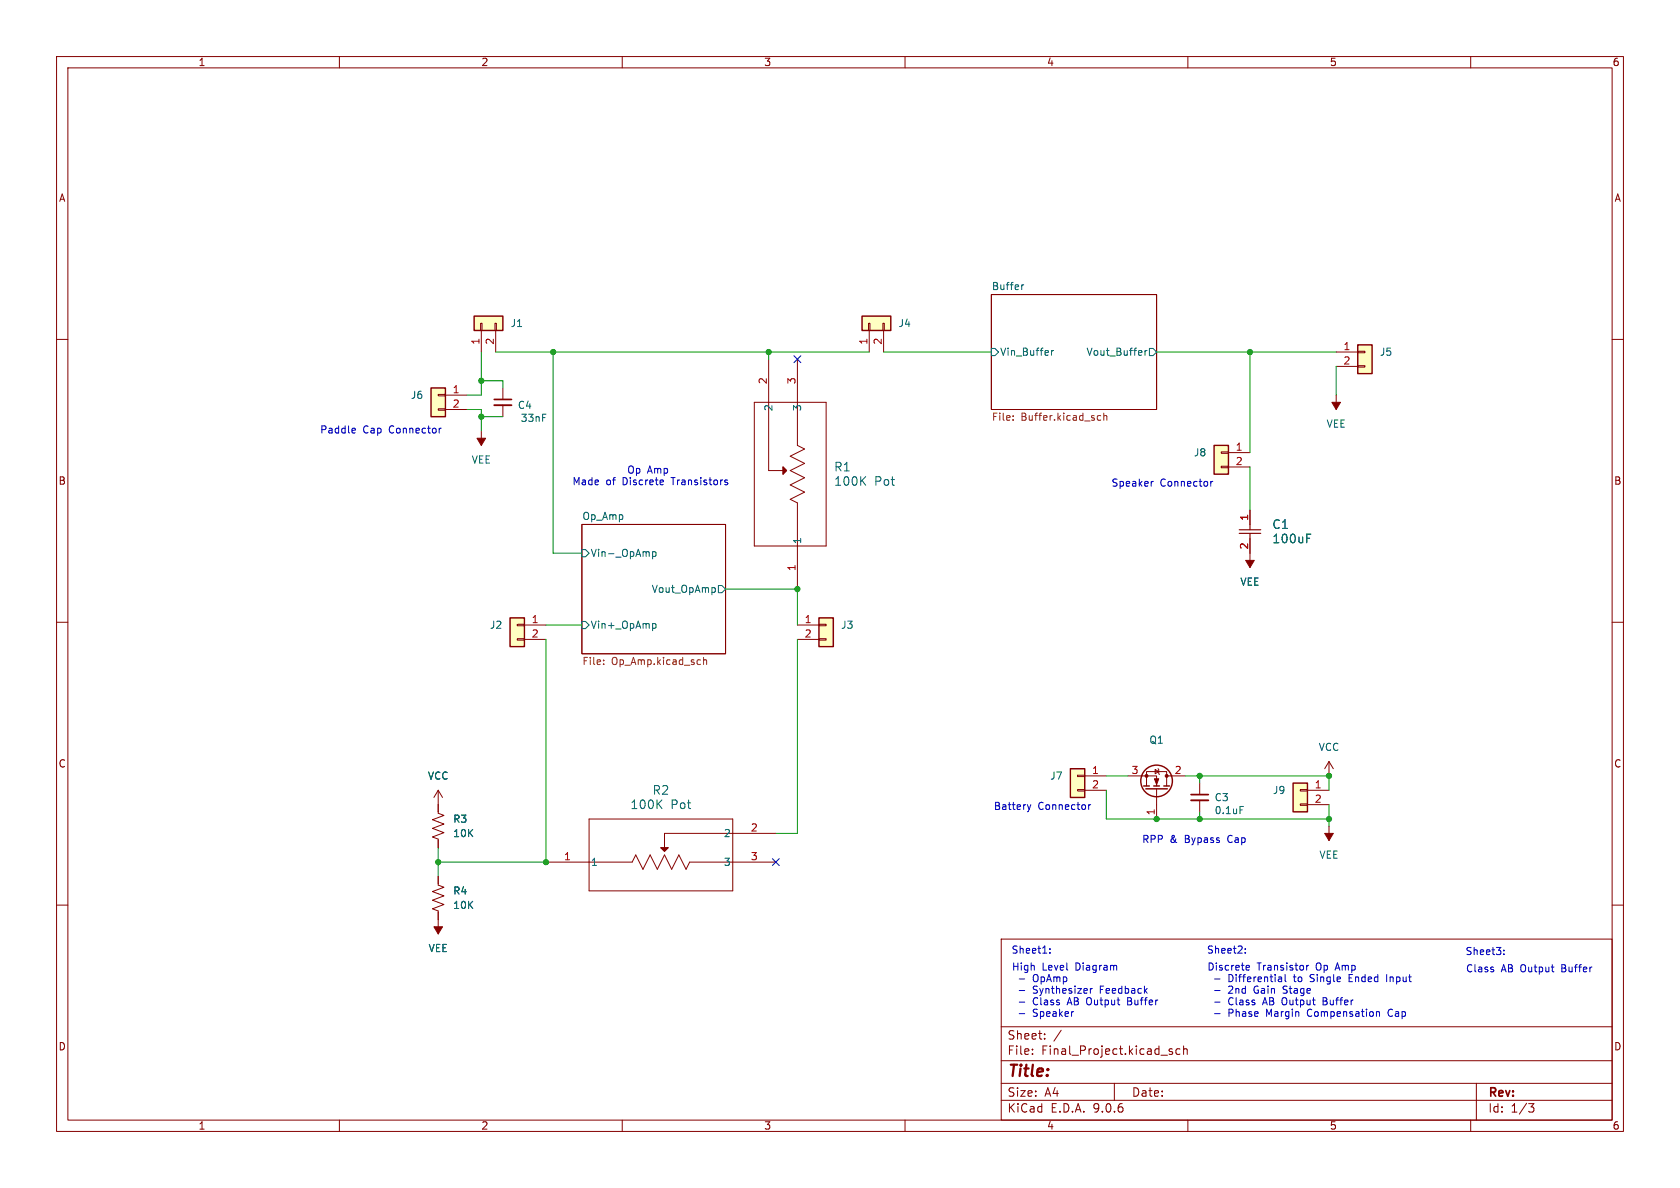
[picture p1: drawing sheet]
<svg xmlns="http://www.w3.org/2000/svg" width="297mm" height="210mm" viewBox="0 0 297 210" stroke-linecap="round" stroke-linejoin="round" font-family="sans-serif">
<g fill="none" stroke="#840000" stroke-width=".18">
<path d="M10 10h277v190h-277zM12 12h273v186h-273zM60 10v2M110 10v2M160 10v2M210 10v2M260 10v2M175.3 52.1h29.2v20.3h-29.2zM10 60h2M285 60h2M102.9 92.7h25.4v22.9h-25.4zM10 110h2"/>
<path d="M285 110h2M10 160h2M177 166h108v32h-108zM285 160h2M60 198v2M110 198v2M160 198v2M177 194.5h108M177 191.5h108M177 187.5h108M177 181.5h108M182.5 186.3v.1"/>
<path d="M182.5 185.5v.1M184.7 183.6v.1M184.7 182.8v.1M187.6 182.1l-1.3 2M197 191.5v3M206.7 185.7l.6 .4-.2 .3-.4-.1M207.2 185.5l-.3-.1-.2 .2M208.6 185.5l-.4-.1-.3 .3v.4l.1 .2h.6M209.2 185.5l.3-.1 .3 .1 .1 .9M209.2 184.9v1.5M210 198v2M260 198v2"/>
<path d="M261 191.5v6.5M270.2 195.1h1l-.5 .6 .4 .1 .1 .5-.3 .3h-.4"/>
</g>
<g fill="none" stroke="#006464" stroke-width=".18">
<path d="M180.6 50.3v.9M181 50.3l-.4 .3M175.3 61.6h.6l.6 .6-.6 .7h-.6zM185.9 62v.8M186.3 62l-.4 .2M202.4 62v.8M202.8 62l-.4 .2M203.2 61.6h.6l.7 .6-.7 .7h-.6zM102.9 97.2h.6l.6 .6-.6 .6h-.6zM115.4 97.5v1.3M115.4 97.6l.3-.1 .3 .3-.1 .5h-.5M102.9 109.9h.6l.6 .6-.6 .6h-.6z"/>
<path d="M115.4 110.3l.3-.1 .3 .3-.1 .5h-.5M126.2 103.9l.3 .2v.4l-.3 .2M127 103.5h.6l.7 .6-.7 .7h-.6z"/>
</g>
<path d="M179.1 74.2v.1M179.1 73.5v.1M194 74.2l.2 .1 .4-.1M194.6 73.5h-.4l-.2 .1M195.1 73.6l.2-.1h.3l.1 .8M195.1 73v1.3M106.7 117.4v.1M106.7 116.7v.1M124.4 116.2v1.3M124.4 116.8l.2-.2 .3 .1v.8" fill="none" stroke="#725600" stroke-width=".18"/>
<path d="M152.4 55.9h5.1v2.5h-5.1z" fill="#ffffc2"/>
<path d="M152.4 55.9h5.1v2.5h-5.1z" fill="none" stroke="#840000" stroke-width=".25"/>
<path d="M153.5 57.2h.3v1.2h-.3zM153.7 58.4v3.8M156.1 57.2h.2v1.2h-.2zM156.2 58.4v3.8" fill="none" stroke="#840000" stroke-width=".18"/>
<path d="M240 61h2.6v5h-2.6z" fill="#ffffc2"/>
<g fill="none" stroke="#840000" stroke-width=".25">
<path d="M240 61h2.6v5h-2.6zM202.2 138.9h1M202.6 139.4h3.8M204 138.9h1M205.7 138.9h1.1"/>
<circle cx="204.5" cy="138" r="2.79"/>
</g>
<g fill="none" stroke="#840000" stroke-width=".18">
<path d="M133.3 71.1h12.7v25.4h-12.7zM135.9 63.5v19.7h2.5M141 63.5v15.2l1.2 .7-2.5 1.2 2.5 1.3-2.5 1.3 2.5 1.3-2.5 1.2 2.5 1.3-2.5 1.3 1.3 .6v15.2M236.2 62.2h3.8M236.2 64.8h3.8M236.2 69.9v2.5M240 62.1h1.3v.3h-1.3zM240 64.6h1.3v.3h-1.3zM138.4 82.6l.7 .6-.7 .6zM221 90.2v2.5M221 95.3v5M199.4 137.2h5.1v1.7"/>
<path d="M202.7 138.9v-2.5h3.5v2.5M204.2 136l.7 .4-.7 .4zM204.5 139.4v5.4M204.7 135.9l.2 .1v.8l.1 .1M206.2 137.2h3.3M212.1 138.4v2.1M212.1 141.5v2M234.9 146.1v2.5"/>
</g>
<path d="M219.1 93.6h3.8M219.1 94.3h3.8M221 92.7v.9M221 94.3v1" fill="none" stroke="#840000" stroke-width=".2"/>
<path d="M231 94.4h.7M219.2 142.6h.6" fill="none" stroke="#006464" stroke-width=".18"/>
<g fill="#840000" stroke="#840000" stroke-width=".18">
<path d="M220.2 99.1h1.5l-.7 1.2z"/>
<path d="M235.5 71.1h1.5l-.8 1.3z"/>
<path d="M234.2 147.3h1.5l-.8 1.3z"/>
<path d="M138.4 82.6l.7 .6-.7 .6z"/>
<path d="M204.1 137.7h.8l-.4 1z"/>
<circle cx="206.2" cy="137.2" r=".25"/>
<circle cx="202.7" cy="137.2" r=".25"/>
</g>
<path d="M210.6 140.5h3" fill="none" stroke="#840000" stroke-width=".3"/>
<path d="M210.6 141.5h3" fill="none" stroke="#840000" stroke-width=".33"/>
<path d="M214.6 78.7h2.6v5.1h-2.6z" fill="#ffffc2"/>
<path d="M214.6 78.7h2.6v5.1h-2.6z" fill="none" stroke="#840000" stroke-width=".25"/>
<path d="M215.9 79.9h1.3v.2h-1.3zM215.9 82.4h1.3v.3h-1.3zM217.2 80h3.8M217.2 82.6h3.8" fill="none" stroke="#840000" stroke-width=".18"/>
<path d="M228.6 138.4h2.5v5.1h-2.5z" fill="#ffffc2"/>
<path d="M228.6 138.4h2.5v5.1h-2.5z" fill="none" stroke="#840000" stroke-width=".25"/>
<path d="M229.9 139.6h1.2v.2h-1.2zM231.1 139.7h3.8M234.9 134.6l-.7 1.3M234.9 134.6l.8 1.3M234.9 134.6v2.6M229.9 142.1h1.2v.3h-1.2zM231.1 142.2h3.8" fill="none" stroke="#840000" stroke-width=".18"/>
<path d="M76.2 68.6h2.5v5.1h-2.5z" fill="#ffffc2"/>
<path d="M76.2 68.6h2.5v5.1h-2.5z" fill="none" stroke="#840000" stroke-width=".25"/>
<path d="M77.5 69.7h1.2v.3h-1.2zM77.5 72.3h1.2v.2h-1.2zM78.7 69.9h3.8M78.7 72.4h3.8M88.9 68.6v2M88.9 71.6v2.1" fill="none" stroke="#840000" stroke-width=".18"/>
<path d="M87.4 70.6h3" fill="none" stroke="#840000" stroke-width=".3"/>
<path d="M87.4 71.6h3" fill="none" stroke="#840000" stroke-width=".33"/>
<path d="M83.8 55.9h5.1v2.5h-5.1z" fill="#ffffc2"/>
<path d="M83.8 55.9h5.1v2.5h-5.1z" fill="none" stroke="#840000" stroke-width=".25"/>
<path d="M85 57.2h.2v1.2h-.2zM85.1 58.4v3.8M87.5 57.2h.3v1.2h-.3zM87.6 58.4v3.8M77.5 162.6v2.5" fill="none" stroke="#840000" stroke-width=".18"/>
<path d="M76.7 163.8h1.5l-.7 1.3z" fill="#840000" stroke="#840000" stroke-width=".18"/>
<path d="M90.2 109.2h2.5v5.1h-2.5z" fill="#ffffc2"/>
<path d="M90.2 109.2h2.5v5.1h-2.5z" fill="none" stroke="#840000" stroke-width=".25"/>
<path d="M91.4 110.4h1.3v.2h-1.3zM91.4 112.9h1.3v.3h-1.3zM92.7 110.5h3.8M92.7 113h3.8" fill="none" stroke="#840000" stroke-width=".18"/>
<path d="M189.2 135.9h2.6v5.1h-2.6z" fill="#ffffc2"/>
<path d="M189.2 135.9h2.6v5.1h-2.6z" fill="none" stroke="#840000" stroke-width=".25"/>
<path d="M85.1 76.2v2.5M190.5 137h1.3v.3h-1.3zM190.5 139.6h1.3v.2h-1.3zM191.8 137.2h3.8M191.8 139.7h3.8" fill="none" stroke="#840000" stroke-width=".18"/>
<path d="M84.3 77.5h1.6l-.8 1.2z" fill="#840000" stroke="#840000" stroke-width=".18"/>
<path d="M144.8 109.2h2.5v5.1h-2.5z" fill="#ffffc2"/>
<path d="M144.8 109.2h2.5v5.1h-2.5z" fill="none" stroke="#840000" stroke-width=".25"/>
<g fill="none" stroke="#840000" stroke-width=".18">
<path d="M221 90.2v2.5M221 95.3v2.5M141 110.5h3.8M141 113h3.8M144.8 110.4h1.2v.2h-1.2zM144.8 112.9h1.2v.3h-1.2zM77.5 139.7v4.1l1 .3-2 .8 2 .8-2 .7 2 .8-2 .8 1 .3v1.6M77.5 139.7l-.8 1.3M77.5 139.7l.7 1.3M77.5 154.9v1.6l1 .3-2 .8 2 .8-2 .7 2 .8-2 .8 1 .3v1.6M96.5 152.4h15.3l.6-1.3 1.3 2.6 1.2-2.6 1.3 2.6 1.3-2.6 1.2 2.6 1.3-2.6 1.3 2.6 .6-1.3h15.3M104.1 144.8h25.4v12.7h-25.4z"/>
<path d="M116.8 149.9h1.3l-.6 .6zM137.2 147.3h-19.7v2.6"/>
</g>
<path d="M116.8 149.9h1.3l-.6 .6z" fill="#840000" stroke="#840000" stroke-width=".18"/>
<g fill="none" stroke="#009600" stroke-width=".18">
<path d="M82.5 72.4h2.6v3.8M85.1 62.2v7.7h-2.6M85.1 73.7h3.8M85.1 67.3h3.8v1.3M87.6 62.2h66.1M97.8 62.2v35.6h5.1M135.9 62.2v1.3M156.2 62.2h19.1M204.5 62.2h31.7M221 62.2v17.8M236.2 64.8v5.1M221 82.6v7.6"/>
<path d="M96.5 110.5h6.4M96.5 113v39.4h-19M128.3 104.1h12.7v6.4M141 113v34.3h-3.8M195.6 137.2h3.8M195.6 139.7v5.1h39.3M209.5 137.2h25.4v2.5M212.1 137.2v1.2M77.5 149.9v5M212.1 143.5v1.3M234.9 142.2v3.9"/>
</g>
<path d="M140.4 62.9l1.2 1.2M141.6 62.9l-1.2 1.2M136.6 151.8l1.2 1.2M137.8 151.8l-1.2 1.2" fill="none" stroke="#000084" stroke-width=".18"/>
<g fill="none" stroke="#0000c2" stroke-width=".18">
<path d="M62.4 75.7l.4 .1v.2l-.6 .1M62.8 76.5h-.4M78 75.7l-.4 .2M117.1 84.8l.2 .3-.6 .2M117.2 85.6l-.1 .1M128.3 85.3h.3l.1 .2-.2 .2h-.3M128.3 84.8l.3 .1M203.9 85.1l-.3 .1M214 85.1v.8M214.4 85.1l-.4 .2M181.6 142.2l.3 .9M181.9 143.1l-.1 .4"/>
<path d="M182.2 142.2l-.3 .9M192.5 142.2v.9M192.8 142.2l-.3 .3M180.2 173.1h1M180.2 175.1h1M180.2 177.1h1M180.2 179.2h1M185.6 168.4v.1M185.6 167.7v.1M192.8 174.7v.9M193.1 174.7l-.3 .3M197.4 170.7v.8"/>
<path d="M199.4 176.4v1.2h.4M199.4 177h.4M214.7 173.1h1M214.7 175.1h1M214.7 177.1h1M214.7 179.2h1M220.2 168.4v.1M220.2 167.7v.1M220.4 171.4h.4M220.4 170.7l.3-.1 .2 .3-.6 .2M226.2 172.7h.2l.2 .2v.6M226.6 173l-.4 .1"/>
<path d="M226.6 173.5h-.4M227.2 172.3v1.1l.2 .1M231 170.6v.9M231.4 170.6l-.4 .3M233.9 177h.4M234.3 176.4h-.4v1.2h.5M238.5 172.3v1.2h.6M238.5 172.9h.4M243.4 178.9h.4l.1 .8M245.1 172.3v1.2M245.6 178.5l-.2 .4 .2 .7M264 171.4v.3"/>
<path d="M265.9 168.6v.2M265.9 168v.1"/>
</g>
<path d="M231 94.4h.7" fill="none" stroke="#006464" stroke-width=".18"/>
<g fill="#009600" stroke="#009600" stroke-width=".18">
<circle cx="234.9" cy="137.2" r=".46"/>
<circle cx="212.1" cy="137.2" r=".46"/>
<circle cx="212.1" cy="144.8" r=".46"/>
<circle cx="234.9" cy="144.8" r=".46"/>
<circle cx="204.5" cy="144.8" r=".46"/>
<circle cx="221" cy="62.2" r=".46"/>
<circle cx="135.9" cy="62.2" r=".46"/>
<circle cx="97.8" cy="62.2" r=".46"/>
<circle cx="85.1" cy="73.7" r=".46"/>
<circle cx="85.1" cy="67.3" r=".46"/>
<circle cx="141" cy="104.1" r=".46"/>
<circle cx="96.5" cy="152.4" r=".46"/>
<circle cx="77.5" cy="152.4" r=".46"/>
</g>
<text font-size="2.8" fill="#840000" x="178" y="190.9">Title:</text>
<g font-size="2.1" fill="#006464">
<text x="147.4" y="83.5">R1</text>
<text x="147.4" y="86.1">100K</text>
<text x="154.6" y="86.1">Pot</text>
<text x="224.8" y="93.7">C1</text>
<text x="224.8" y="96.2">100uF</text>
<text x="111.4" y="143.2">100K</text>
<text x="115.3" y="140.7">R2</text>
<text x="118.5" y="143.2">Pot</text>
</g>
<g font-size="2.1" fill="#840000">
<text x="178" y="184">Sheet:</text>
<text x="178" y="186.7">File:</text>
<text x="184.1" y="186.7">Final_Project.kicad_sch</text>
<text x="178" y="196.9">KiCad</text>
<text x="178" y="194.1">Size:</text>
<text x="184.7" y="194.1">A4</text>
<text x="185.7" y="196.9">E.D.A.</text>
<text x="193.3" y="196.9">9.0.6</text>
<text x="200" y="194.1">Date:</text>
<text x="263" y="194.3">Rev:</text>
<text x="263" y="196.9">Id:</text>
<text x="267.1" y="196.9">1/3</text>
</g>
<g font-size="1.8" fill="#840000">
<text x="35" y="11.9">1</text>
<text x="85" y="11.9">2</text>
<text x="135" y="11.9">3</text>
<text x="185" y="11.9">4</text>
<text x="235" y="11.9">5</text>
<text x="285" y="11.9">6</text>
<text x="10.3" y="35.9">A</text>
<text x="285.3" y="35.9">A</text>
<text x="10.3" y="85.9">B</text>
<text x="285.3" y="85.9">B</text>
<text x="10.3" y="135.9">C</text>
<text x="285.3" y="135.9">C</text>
<text x="10.3" y="185.9">D</text>
<text x="285.3" y="185.9">D</text>
<text x="35" y="199.9">1</text>
<text x="85" y="199.9">2</text>
<text x="135" y="199.9">3</text>
<text x="185" y="199.9">4</text>
<text x="235" y="199.9">5</text>
<text x="285" y="199.9">6</text>
</g>
<g font-size="1.8" fill="#006464">
<text x="175.3" y="51.4">Buffer</text>
<text x="90.2" y="58">J1</text>
<text x="158.8" y="58">J4</text>
<text x="176.7" y="63.1">Vin_Buffer</text>
<text x="192" y="63.1">Vout_Buffer</text>
<text x="243.8" y="63.1">J5</text>
<text x="72.5" y="70.7">J6</text>
<text x="91.4" y="72.5">C4</text>
<text x="92" y="74.8">33nF</text>
<text x="136.8" y="72.8" transform="rotate(-90 136.8 72.8)">2</text>
<text x="141.8" y="72.8" transform="rotate(-90 141.8 72.8)">3</text>
<text x="234.4" y="75.8">VEE</text>
<text x="83.3" y="82.1">VEE</text>
<text x="211" y="80.9">J8</text>
<text x="102.9" y="92">Op_Amp</text>
<text x="104.3" y="98.7">Vin-_OpAmp</text>
<text x="141.8" y="96.3" transform="rotate(-90 141.8 96.3)">1</text>
<text x="115.1" y="105">Vout_OpAmp</text>
<text x="219.2" y="103.7">VEE</text>
<text x="86.5" y="111.4">J2</text>
<text x="104.3" y="111.4">Vin+_OpAmp</text>
<text x="148.6" y="111.4">J3</text>
<text x="203.1" y="131.7">Q1</text>
<text x="233" y="132.9">VCC</text>
<text x="75.6" y="138">VCC</text>
<text x="185.6" y="138">J7</text>
<text x="214.6" y="141.8">C3</text>
<text x="224.9" y="140.6">J9</text>
<text x="80" y="145.6">R3</text>
<text x="80" y="148.2">10K</text>
<text x="127.9" y="148.2">2</text>
<text x="214.6" y="144.1">0.1uF</text>
<text x="104.4" y="153.3">1</text>
<text x="127.9" y="153.3">3</text>
<text x="233.2" y="152">VEE</text>
<text x="80" y="158.3">R4</text>
<text x="80" y="160.9">10K</text>
<text x="75.7" y="168.5">VEE</text>
</g>
<g font-size="1.8" fill="#a90000">
<text x="84.8" y="61" transform="rotate(-90 84.8 61)">1</text>
<text x="87.4" y="61" transform="rotate(-90 87.4 61)">2</text>
<text x="153.4" y="61" transform="rotate(-90 153.4 61)">1</text>
<text x="156" y="61" transform="rotate(-90 156 61)">2</text>
<text x="237.4" y="62">1</text>
<text x="237.4" y="64.5">2</text>
<text x="79.9" y="69.6">1</text>
<text x="135.6" y="68" transform="rotate(-90 135.6 68)">2</text>
<text x="140.7" y="68" transform="rotate(-90 140.7 68)">3</text>
<text x="79.9" y="72.1">2</text>
<text x="218.4" y="79.8">1</text>
<text x="218.4" y="82.3">2</text>
<text x="220.7" y="92.1" transform="rotate(-90 220.7 92.1)">1</text>
<text x="140.7" y="101" transform="rotate(-90 140.7 101)">1</text>
<text x="220.7" y="97.2" transform="rotate(-90 220.7 97.2)">2</text>
<text x="93.9" y="110.2">1</text>
<text x="93.9" y="112.8">2</text>
<text x="142.2" y="110.2">1</text>
<text x="142.2" y="112.8">2</text>
<text x="193" y="136.9">1</text>
<text x="200" y="136.9">3</text>
<text x="207.6" y="136.9">2</text>
<text x="193" y="139.4">2</text>
<text x="232.3" y="139.4">1</text>
<text x="232.3" y="142">2</text>
<text x="132.6" y="147.1">2</text>
<text x="204.2" y="144.2" transform="rotate(-90 204.2 144.2)">1</text>
<text x="99.6" y="152.1">1</text>
<text x="132.6" y="152.1">3</text>
</g>
<g font-size="1.8" fill="#0000c2">
<text x="56.5" y="76.7">Paddle</text>
<text x="64.1" y="76.7">Cap</text>
<text x="68.9" y="76.7">Connector</text>
<text x="110.8" y="83.8">Op</text>
<text x="114.4" y="83.8">Amp</text>
<text x="101.1" y="85.9">Made</text>
<text x="107.1" y="85.9">of</text>
<text x="110.2" y="85.9">Discrete</text>
<text x="119" y="85.9">Transistors</text>
<text x="196.4" y="86.1">Speaker</text>
<text x="205.1" y="86.1">Connector</text>
<text x="175.6" y="143.3">Battery</text>
<text x="183.5" y="143.3">Connector</text>
<text x="201.8" y="149.1">RPP</text>
<text x="206.8" y="149.1">&amp;</text>
<text x="209.5" y="149.1">Bypass</text>
<text x="217.3" y="149.1">Cap</text>
<text x="178.7" y="168.7">Sheet1:</text>
<text x="178.8" y="171.7">High</text>
<text x="182.7" y="173.7">OpAmp</text>
<text x="184.2" y="171.7">Level</text>
<text x="190.2" y="171.7">Diagram</text>
<text x="213.3" y="168.7">Sheet2:</text>
<text x="213.4" y="171.7">Discrete</text>
<text x="217.3" y="173.7">Differential</text>
<text x="222.2" y="171.7">Transistor</text>
<text x="229" y="173.7">to</text>
<text x="232.1" y="173.7">Single</text>
<text x="232.8" y="171.7">Op</text>
<text x="236.4" y="171.7">Amp</text>
<text x="239.1" y="173.7">Ended</text>
<text x="246" y="173.7">Input</text>
<text x="259" y="168.9">Sheet3:</text>
<text x="259.1" y="172">Class</text>
<text x="265.4" y="172">AB Output</text>
<text x="276.3" y="172">Buffer</text>
<text x="182.7" y="175.7">Synthesizer</text>
<text x="182.7" y="177.8">Class</text>
<text x="182.7" y="179.8">Speaker</text>
<text x="189" y="177.8">AB Output</text>
<text x="194.7" y="175.7">Feedback</text>
<text x="200" y="177.8">Buffer</text>
<text x="217.3" y="175.7">2nd</text>
<text x="217.3" y="177.8">Class</text>
<text x="217.3" y="179.8">Phase</text>
<text x="222" y="175.7">Gain</text>
<text x="223.6" y="177.8">AB Output</text>
<text x="224.1" y="179.8">Margin</text>
<text x="227.3" y="175.7">Stage</text>
<text x="231.6" y="179.8">Compensation</text>
<text x="234.5" y="177.8">Buffer</text>
<text x="246.1" y="179.8">Cap</text>
</g>
<g font-size="1.8" fill="#725600">
<text x="175.3" y="74.7">File:</text>
<text x="180.5" y="74.7">Buffer.kicad_sch</text>
<text x="102.9" y="117.9">File:</text>
<text x="108.1" y="117.9">Op_Amp.kicad_sch</text>
</g>
</svg>
